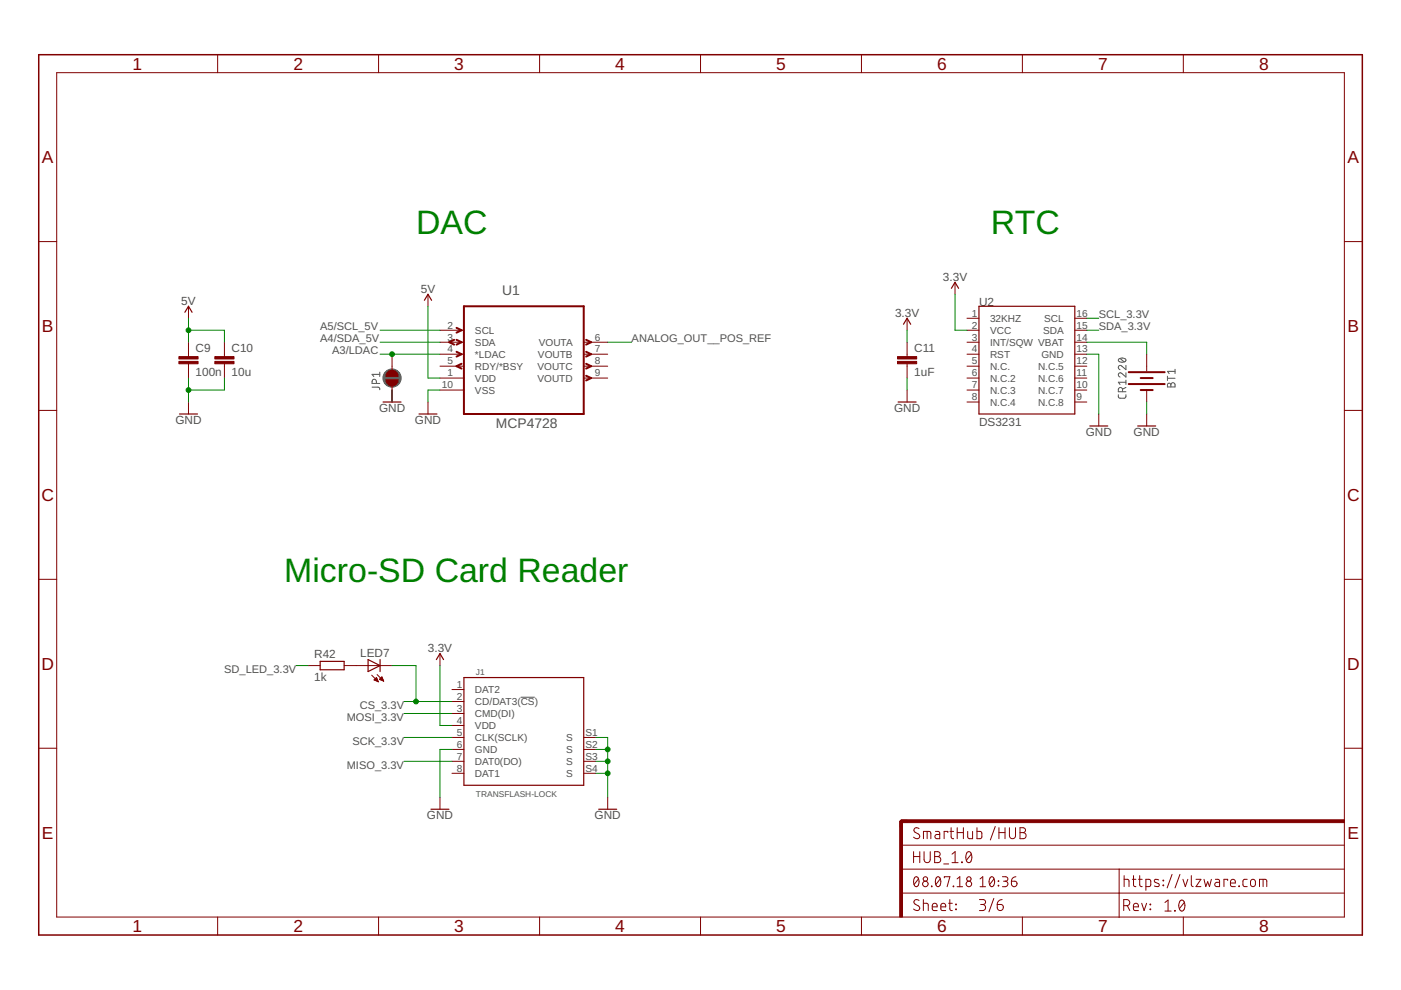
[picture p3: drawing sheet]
<svg xmlns="http://www.w3.org/2000/svg" width="297mm" height="210mm" viewBox="0 0 297 210" stroke-linecap="round" stroke-linejoin="round" font-family="sans-serif">
<g fill="none" stroke="#505050" stroke-width=".21">
<path d="M80.5 78.9v.9M80.5 79.4h-1.6l.3 .4M237.2 76.1a1 1 0 0 1 1.5 .3 .95 .95 0 0 1-1.6 0zM237.5 76l.9 .7M238.7 79v.9l-.9-.7a.45 .45 0 0 0-.7 .1 .45 .45 0 0 0 .4 .6M238.7 77.5v.9l-.9-.8a.44 .44 0 0 0-.7 .1 .44 .44 0 0 0 .4 .7M247.5 79.8v.9M249.1 78.3v.9M249.1 78.7h-1.6l.4 .5M78.9 82.1h1.4l.2 .5M79.8 81.3v-.4a.46 .46 0 0 0-.5-.5 .46 .46 0 0 0-.4 .5v.4h1.6M237.1 83.7v.5l.4 .2h1l.2-.2v-.5"/>
<path d="M238 83.1v-.5a.44 .44 0 0 0-.4-.5 .44 .44 0 0 0-.5 .5v.5h1.6M238.7 80.6v.9M238.7 82.1l-.7 .4M238.7 81h-1.6l.4 .5M247.5 80.2h1.6M247.6 81.3h.4l.2 .3a.44 .44 0 0 1 .5-.5 .44 .44 0 0 1 .4 .5v.4h-1.6zM248.2 81.6v.4M110.4 147.8h3"/>
</g>
<circle cx="83.1" cy="80.2" r="1.93" fill="#505050" stroke="#505050" stroke-width=".21"/>
<g fill="none" stroke="#800000" stroke-width=".21">
<path d="M12 15.4h273v179h-273zM46.1 11.6v3.8M80.3 11.6v3.8M114.4 11.6v3.8M148.5 11.6v3.8M182.6 11.6v3.8M216.8 11.6v3.8M250.9 11.6v3.8M8.2 51.2h3.8M202.5 59.9v2.5M285 51.2h3.8M40 64.9v2.6"/>
<path d="M40 72.6v3M40 77.1v3.1M47.6 72.6v3M47.6 77.1v3.1M83.1 75.1v3.4M90.7 62.4v2.5M93.3 70h5.1M93.3 72.6h5.1M93.3 75.1h5.1M93.3 77.6h5.1M123.8 72.6h5M123.8 75.1h5"/>
<path d="M123.8 77.6h5M192.3 67.5v2.5M192.3 72.6v3M192.3 77.1v3.1M205 70h2.6M205 72.6h2.6M205 75.1h2.6M205 77.6h2.6M205 67.5h2.6M227.9 70h2.5M227.9 72.6h2.5M227.9 75.1h2.5"/>
<path d="M227.9 77.6h2.5M227.9 67.5h2.5M243.1 75.1v3.6M8.2 87h3.8M40 85.2v2.6M83.1 81.8v3.4M90.7 85.2v2.6M93.3 80.2h5.1M93.3 82.7h5.1M123.8 80.2h5M192.3 82.7v2.5M205 80.2h2.6"/>
<path d="M205 82.7h2.6M205 85.2h2.6M227.9 80.2h2.5M227.9 82.7h2.5M227.9 85.2h2.5M233 87.8v2.5M243.1 82.7v2.5M243.1 87.8v2.5M285 87h3.8M8.2 122.8h3.8M93.3 138.6v2.5M285 122.8h3.8"/>
<path d="M8.2 158.6h3.8M65.4 141.1h2.5M73 141.1h10.1M78.8 143.2l1.4 1.3M79.3 144.2l.5-.5 .4 .8zM79.3 144.2h.8M79.4 144h.6M79.6 143.9h.3M79.6 144.3h.5M79.7 143.8h.2M79.8 143.7h.1M79.9 144.4h.2"/>
<path d="M79.9 143l1.4 1.4M80.2 144.5h.1M80.5 144l.8 .4M80.5 144h.7M80.6 143.9h.5M80.7 143.8h.4M80.8 144.2h.4M80.8 143.7h.2M80.9 143.6h.1M81 143.5l-.5 .5M81 143.5l.3 .9M81 144.3h.3"/>
<path d="M81.3 144.4h.1M95.8 146.2h2.6M95.8 148.7h2.6M95.8 151.3h2.6M95.8 156.4h2.6M95.8 158.9h2.6M95.8 153.8h2.6M123.8 156.4h2.5M123.8 158.9h2.5M285 158.6h3.8M93.3 169v2.6M95.8 161.4h2.6"/>
<path d="M95.8 164h2.6M123.8 161.4h2.5M123.8 164h2.5M128.8 169v2.6M191.1 179.2h93.9M194.9 175.7a.58 .58 0 0 0-.9-.1 .58 .58 0 0 0 0 .9l.7 .3a.58 .58 0 0 1 .1 .9 .58 .58 0 0 1-.9 0l-.2-.2M195.8 177.8v-1.5l1.5 .1 .1 1.4M196.6 176.3v1.5M198.3 176.3h.7l.2 .2v1.3h-.5a.44 .44 0 0 1-.5-.4 .44 .44 0 0 1 .5-.5h.5M201 176.5v-.2h-.8v1.5M201.4 176.3h.8M201.7 175.5v1.9l.2 .4h.3"/>
<path d="M202.9 175.5v2.3M202.9 176.5h1.4M204.3 175.5v2.3M205.2 176.3v1.1l.1 .3 .3 .1h.6v-1.5M207.1 175.5v2.3h.8l.3-.4-.1-.9-.2-.2h-.8M211 175.2l-1 2.9M211.8 176.5h1.3M211.8 175.5v2.3M213.1 175.5v2.3M214 175.5v1.7a.65 .65 0 0 0 .7 .6 .65 .65 0 0 0 .6-.6v-1.7M216.3 175.5h.6a.52 .52 0 0 1 .5 .5 .52 .52 0 0 1-.5 .5 .65 .65 0 0 1 .7 .7 .65 .65 0 0 1-.7 .6h-.6zM216.3 176.5h.6"/>
<path d="M46.1 194.4v3.8M80.3 194.4v3.8M114.4 194.4v3.8M148.5 194.4v3.8M182.6 194.4v3.8M191.1 189.4h93.9M191.1 184.3h93.9M193.7 180.6v2.3M193.7 181.6h1.3M194 186l.1-.1a.87 .87 0 0 1 .7 1.3 .59 .59 0 0 1-.5 .8 .59 .59 0 0 1-.6-.8l.1-.8zM194.7 186.4l-.9 1.1M194.9 190.9a.58 .58 0 0 0-.9-.1 .58 .58 0 0 0 0 .9l.7 .4a.58 .58 0 0 1 .1 .9 .58 .58 0 0 1-.9-.1l-.2-.2"/>
<path d="M195 180.6v2.3M195.8 191.5l.9 .1 .1 1.5M195.8 190.7v2.4M195.9 180.6v1.7a.66 .66 0 0 0 .7 .6 .66 .66 0 0 0 .6-.6v-1.7M197.5 187.9l.1 .1zM197.7 192.3h1a.54 .54 0 0 0-.4-.8 .54 .54 0 0 0-.6 .5l.1 1 .9 .1M198.2 180.6h.6a.52 .52 0 0 1 .5 .5 .52 .52 0 0 1-.5 .5 .65 .65 0 0 1 .7 .7 .65 .65 0 0 1-.7 .6h-.6zM198.2 181.6h.6M198.6 186l.1-.1a.87 .87 0 0 1 .8 1.3 .59 .59 0 0 1-.6 .8 .59 .59 0 0 1-.6-.8l.1-.8zM199.3 186.4l-.9 1.1M199.5 192.3h1a.54 .54 0 0 0-.4-.8 .54 .54 0 0 0-.6 .5l.1 1 .9 .1M200.1 183.2h1"/>
<path d="M200.2 186.1v-.2h1.2l-.6 2.1M201.1 191.5h.8M201.4 190.7v2.1l.5 .3M201.8 182.9h1.3M201.8 181.1l.7-.5v2.3M202.1 187.9l.1 .1zM202.6 191.7l.2 .1zM202.6 192.7l.2 .2zM202.9 188h1.2M202.9 186.4l.6-.5v2.1M203.9 182.8l.1 .1zM205 180.8a.54 .54 0 0 1 .6-.2 .54 .54 0 0 1 .4 .6 1.34 1.34 0 0 1-.6 1.7 1.42 1.42 0 0 1-.4-2.1z"/>
<path d="M205.9 181.1l-1 1.3M207.7 190.7h.7a.52 .52 0 0 1 .6 .6 .52 .52 0 0 1-.6 .5h-.5M207.8 188h1.2M207.8 186.4l.6-.5v2.1M208.3 191.8a.65 .65 0 0 1 .7 .6 .65 .65 0 0 1-.7 .7h-.6M210 186l.1-.1a.89 .89 0 0 1 .8 1.3l-.1 .3a.51 .51 0 0 1-.5 .5 .51 .51 0 0 1-.5-.5l-.1-.8zM210.7 190.5l-1 2.8M210.8 186.4l-1 1.1M211.4 191.8h.8a.65 .65 0 0 1 .5 .7 .65 .65 0 0 1-.6 .6 .65 .65 0 0 1-.7-.7zM211.6 187.7l.2 .1zM211.6 186.8l.2 .1zM212.5 190.7l-.8 .3-.3 .8"/>
<path d="M212.5 185.9h.7a.48 .48 0 0 1 .5 .5 .48 .48 0 0 1-.5 .4h-.4M213.1 186.8a.58 .58 0 0 1 .6 .6 .58 .58 0 0 1-.6 .6h-.6M214.4 186.8h.8a.59 .59 0 0 1 .4 .7 .59 .59 0 0 1-.6 .5 .59 .59 0 0 1-.6-.6zM215.4 185.9l-.7 .3-.3 .6M216.8 194.4v3.8M237.3 184.3v10.2M238.3 192h.6a.65 .65 0 0 0 .6-.6 .65 .65 0 0 0-.6-.7h-.6v2.4M238.3 186.4l1 .1 .1 1.5M238.3 185.7v2.3M239 192l.5 1.1M240.1 186.4h.7M240.3 192.3h1.1a.55 .55 0 0 0-.4-.8 .55 .55 0 0 0-.7 .5l.1 1 1 .1"/>
<path d="M240.3 185.7v2l.5 .3M241.4 186.4h.8M241.6 185.7v1.9l.2 .3 .4 .1M242.1 191.5l.5 1.6 .5-1.6M243 188h.7l.2-.3 .1-.9-.3-.3-.7-.1v2.4M243.8 192.7l.2 .2zM243.8 191.7l.2 .1zM245.7 186.6l-.8-.1-.2 .2 .1 .3 .9 .4v.5l-.3 .1-.6-.1M246.6 187.7l.1 .1zM246.6 186.6l.1 .2zM247 191.3l.6-.5v2.4M247 193.2h1.3"/>
<path d="M248.5 185.4l-1 2.9M249 193l.2 .2zM250.2 185.4l-1.1 2.9M250.2 191a.62 .62 0 0 1 .8 0 .62 .62 0 0 1 .2 .7 .99 .99 0 0 1-.8 1.4 1.62 1.62 0 0 1-.2-2.1zM250.8 186.4l.5 1.6 .5-1.6M250.9 194.4v3.8M251.1 191.3l-1 1.3M252.6 185.7v1.9l.1 .3 .3 .1M253.6 186.4h1l-1 1.6h1M255.3 186.4l.4 1.6 .4-1.1 .3 1.1 .4-1.6M257.7 186.4l.6 .1 .3 .2v1.3h-.6a.46 .46 0 0 1-.5-.5 .46 .46 0 0 1 .5-.4h.6M260.3 186.7v-.3h-.8v1.6"/>
<path d="M260.9 187.2h1a.55 .55 0 0 0-.3-.7 .55 .55 0 0 0-.7 .4l.1 1 .9 .1M262.7 187.9l.1 .1zM264.4 186.4l-.6 .1-.3 .3 .2 1.1 .7 .1M265.3 186.6l.4-.2a.92 .92 0 0 1 .2 1.5l-.3 .1-.4-.4zM267 188v-1.6l1.5 .1 .1 1.5M267.8 186.4v1.6"/>
<circle cx="196.2" cy="186.4" r=".47"/>
<circle cx="196.2" cy="187.4" r=".59"/>
<circle cx="205.4" cy="186.4" r=".47"/>
<circle cx="205.4" cy="187.4" r=".59"/>
</g>
<g fill="none" stroke="#800000" stroke-width=".42">
<path d="M96.3 72.1l-1.1 .5 1.1 .5M96.8 69.5l1.1 .5-1.1 .5M96.8 72.1l1.1 .5-1.1 .5M96.8 74.6l1.1 .5-1.1 .5M97.9 77.1l-1.1 .5 1.1 .5M98.4 64.9h25.4v22.9h-25.4zM124.3 79.7l1 .5-1 .5M124.3 77.1l1 .5-1 .5M124.3 74.6l1 .5-1 .5M124.3 72.1l1 .5-1 .5M239.3 78.9h7.6M239.3 81.4h7.6"/>
<path d="M241.9 80.2h2.5M241.9 82.7h2.5"/>
</g>
<g fill="#800000" stroke="#800000" stroke-width=".21">
<path d="M37.9 76.6h4.1v.5h-4.1z"/>
<path d="M37.9 75.6h4.1v.5h-4.1z"/>
<path d="M45.6 76.6h4v.5h-4z"/>
<path d="M45.6 75.6h4v.5h-4z"/>
<path d="M190.8 174.1h.5v20.3h-.5z"/>
<path d="M191.1 173.8h93.9v.6h-93.9z"/>
<path d="M190.3 76.6h4.1v.5h-4.1z"/>
<path d="M190.3 75.6h4.1v.5h-4.1z"/>
</g>
<g fill="none" stroke="#800000" stroke-width=".25">
<path d="M39.2 66.2l.8-1.3 .7 1.3M90 63.7l.7-1.3 .8 1.3M191.6 68.7l.7-1.2 .8 1.2M201.7 61.1l.8-1.2 .7 1.2M207.6 64.9h20.3v22.9h-20.3zM38.1 87.8h3.8M81.2 85.2h3.8M88.8 87.8h3.8M190.4 85.2h3.8M231.1 90.3h3.8M241.2 90.3h3.8M78 139.8l2.6 1.3-2.6 1.3z"/>
<path d="M80.6 139.8v2.6M92.5 139.8l.8-1.2 .7 1.2M67.9 140.2h5.1v1.8h-5.1zM98.4 143.7h25.4v22.8h-25.4zM91.4 171.6h3.8M126.9 171.6h3.8"/>
</g>
<g fill="#800000" stroke="#800000" stroke-width=".21">
<path d="M82.3 78.8a1.27 1.27 0 0 1 1.3-.2 1.27 1.27 0 0 1 .8 1.2h-2.5v-.5z" fill-rule="evenodd"/>
<path d="M81.9 80.5h2.5a1.27 1.27 0 0 1-1.3 1.3 1.27 1.27 0 0 1-1.2-1.3z" fill-rule="evenodd"/>
</g>
<path d="M192.3 174.1h-1.2v1.3" fill="none" stroke="#800000" stroke-width=".61"/>
<path d="M8.2 11.6h280.6v186.6h-280.6z" fill="none" stroke="#800000" stroke-width=".32"/>
<g fill="none" stroke="#008000" stroke-width=".21">
<path d="M40 67.5v5.1M40 70h7.6v2.6M80.6 72.6h12.7M80.6 75.1h12.7M80.6 70h12.7M90.7 64.9v15.3h2.6M128.8 72.6h5.1M192.3 70v2.6M202.5 62.4v7.6h2.5M230.4 72.6h12.7v2.5M230.4 75.1h2.6v12.7M230.4 70h2.6"/>
<path d="M230.4 67.5h2.6M40 80.2v5M47.6 80.2v2.5h-7.6M83.1 82.7v2.5M93.3 82.7h-2.6v2.5M192.3 80.2v2.5M243.1 85.2v2.6M62.8 141.1h2.6M83.1 141.1h5.1v7.6M85.7 156.4h10.1M85.7 151.3h10.1M85.7 148.7h10.1"/>
<path d="M93.3 141.1v12.7h2.5M95.8 158.9h-2.5v10.1M126.3 156.4h2.5v12.6M126.3 158.9h2.5M85.7 161.4h10.1M126.3 164h2.5M126.3 161.4h2.5"/>
</g>
<g fill="#008000" stroke="#008000" stroke-width=".21">
<circle cx="40" cy="82.7" r=".51"/>
<circle cx="128.8" cy="164" r=".51"/>
<circle cx="128.8" cy="161.4" r=".51"/>
<circle cx="128.8" cy="158.9" r=".51"/>
<circle cx="40" cy="70" r=".51"/>
<circle cx="83.1" cy="75.1" r=".51"/>
<circle cx="88.2" cy="148.7" r=".51"/>
</g>
<g font-size="7.2" fill="#008000">
<text x="88.2" y="49.7">DAC</text>
<text x="210.1" y="49.7">RTC</text>
<text x="60.3" y="123.3">Micro-SD Card Reader</text>
</g>
<g font-size="3.7" fill="#800000">
<text x="28.1" y="14.8">1</text>
<text x="62.2" y="14.8">2</text>
<text x="96.3" y="14.8">3</text>
<text x="130.4" y="14.8">4</text>
<text x="164.6" y="14.8">5</text>
<text x="198.7" y="14.8">6</text>
<text x="232.8" y="14.8">7</text>
<text x="266.9" y="14.8">8</text>
<text x="8.9" y="34.6">A</text>
<text x="285.7" y="34.6">A</text>
<text x="8.9" y="70.4">B</text>
<text x="285.7" y="70.4">B</text>
<text x="8.8" y="106.2">C</text>
<text x="285.6" y="106.2">C</text>
<text x="8.8" y="142">D</text>
<text x="285.6" y="142">D</text>
<text x="8.9" y="177.8">E</text>
<text x="285.7" y="177.8">E</text>
<text x="28.1" y="197.6">1</text>
<text x="62.2" y="197.6">2</text>
<text x="96.3" y="197.6">3</text>
<text x="130.4" y="197.6">4</text>
<text x="164.6" y="197.6">5</text>
<text x="198.7" y="197.6">6</text>
<text x="232.8" y="197.6">7</text>
<text x="266.9" y="197.6">8</text>
</g>
<g font-size="2.9" fill="#505050">
<text x="106.4" y="62.6">U1</text>
<text x="105.1" y="90.8">MCP4728</text>
</g>
<g font-size="2.5" fill="#505050">
<text x="199.9" y="59.6">3.3V</text>
<text x="38.4" y="64.7">5V</text>
<text x="89.2" y="62.1">5V</text>
<text x="207.6" y="64.9">U2</text>
<text x="189.8" y="67.2">3.3V</text>
<text x="41.5" y="74.7">C9</text>
<text x="49.1" y="74.7">C10</text>
<text x="193.9" y="74.7">C11</text>
<text x="41.5" y="79.8">100n</text>
<text x="49.1" y="79.8">10u</text>
<text x="193.9" y="79.8">1uF</text>
<text x="37.2" y="89.8">GND</text>
<text x="80.4" y="87.3">GND</text>
<text x="88" y="89.8">GND</text>
<text x="189.6" y="87.3">GND</text>
<text x="207.6" y="90.3">DS3231</text>
<text x="230.2" y="92.4">GND</text>
<text x="240.3" y="92.4">GND</text>
<text x="66.6" y="139.6">R42</text>
<text x="76.4" y="139.3">LED7</text>
<text x="90.7" y="138.3">3.3V</text>
<text x="66.6" y="144.4">1k</text>
<text x="90.5" y="173.6">GND</text>
<text x="126.1" y="173.6">GND</text>
</g>
<g font-size="2.3" fill="#505050">
<text x="67.9" y="70">A5/SCL_5V</text>
<text x="233" y="67.5">SCL_3.3V</text>
<text x="233" y="70">SDA_3.3V</text>
<text x="67.9" y="72.6">A4/SDA_5V</text>
<text x="70.4" y="75.1">A3/LDAC</text>
<text x="133.9" y="72.6">ANALOG_OUT__POS_REF</text>
<text x="47.5" y="142.8">SD_LED_3.3V</text>
<text x="73.5" y="152.9">MOSI_3.3V</text>
<text x="76.3" y="150.4">CS_3.3V</text>
<text x="74.7" y="158">SCK_3.3V</text>
<text x="73.5" y="163.1">MISO_3.3V</text>
</g>
<g font-size="2.1" fill="#505050">
<text x="94.8" y="69.7">2</text>
<text x="100.7" y="70.8">SCL</text>
<text x="206" y="67.1">1</text>
<text x="206" y="69.7">2</text>
<text x="209.9" y="68.2">32KHZ</text>
<text x="209.9" y="70.8">VCC</text>
<text x="221.1" y="70.8">SDA</text>
<text x="221.4" y="68.2">SCL</text>
<text x="228.2" y="69.7">15</text>
<text x="228.2" y="67.1">16</text>
<text x="94.8" y="72.2">3</text>
<text x="94.8" y="74.7">4</text>
<text x="94.8" y="77.3">5</text>
<text x="100.7" y="73.3">SDA</text>
<text x="100.7" y="75.9">*LDAC</text>
<text x="114.1" y="75.9">VOUTB</text>
<text x="114.2" y="73.3">VOUTA</text>
<text x="126.1" y="77.3">8</text>
<text x="126.1" y="74.7">7</text>
<text x="126.1" y="72.2">6</text>
<text x="206" y="72.2">3</text>
<text x="206" y="77.3">5</text>
<text x="206" y="74.7">4</text>
<text x="209.9" y="73.3">INT/SQW VBAT</text>
<text x="209.9" y="75.9">RST</text>
<text x="220.8" y="75.9">GND</text>
<text x="228.2" y="72.2">14</text>
<text x="228.2" y="77.3">12</text>
<text x="228.2" y="74.7">13</text>
<text x="93.7" y="82.4">10</text>
<text x="94.8" y="79.8">1</text>
<text x="100.7" y="78.4">RDY/*BSY</text>
<text x="100.7" y="80.9">VDD</text>
<text x="100.7" y="83.5">VSS</text>
<text x="114" y="80.9">VOUTD</text>
<text x="114" y="78.4">VOUTC</text>
<text x="126.1" y="79.8">9</text>
<text x="206" y="79.8">6</text>
<text x="206" y="82.4">7</text>
<text x="209.9" y="78.4">N.C.</text>
<text x="209.9" y="80.9">N.C.2</text>
<text x="209.9" y="83.5">N.C.3</text>
<text x="220.1" y="78.4">N.C.5</text>
<text x="220.1" y="80.9">N.C.6</text>
<text x="220.1" y="83.5">N.C.7</text>
<text x="228.2" y="79.8">11</text>
<text x="228.2" y="82.4">10</text>
<text x="206" y="84.9">8</text>
<text x="209.9" y="86">N.C.4</text>
<text x="220.1" y="86">N.C.8</text>
<text x="228.2" y="84.9">9</text>
<text x="96.8" y="145.8">1</text>
<text x="96.8" y="148.4">2</text>
<text x="100.7" y="147">DAT2</text>
<text x="100.7" y="149.5">CD/DAT3(CS)</text>
<text x="96.8" y="150.9">3</text>
<text x="96.8" y="156">5</text>
<text x="96.8" y="153.5">4</text>
<text x="100.7" y="152">CMD(DI)</text>
<text x="100.7" y="154.6">VDD</text>
<text x="124.1" y="156">S1</text>
<text x="96.8" y="161.1">7</text>
<text x="96.8" y="158.5">6</text>
<text x="100.7" y="157.1">CLK(SCLK)</text>
<text x="100.7" y="159.6">GND</text>
<text x="120" y="157.1">S</text>
<text x="120" y="159.6">S</text>
<text x="124.1" y="158.5">S2</text>
<text x="124.1" y="161.1">S3</text>
<text x="96.8" y="163.6">8</text>
<text x="100.7" y="162.2">DAT0(DO)</text>
<text x="100.7" y="164.7">DAT1</text>
<text x="120" y="162.2">S</text>
<text x="120" y="164.7">S</text>
<text x="124.1" y="163.6">S4</text>
</g>
<g font-size="1.8" fill="#505050">
<text x="100.9" y="143.1">J1</text>
<text x="100.9" y="169">TRANSFLASH-LOCK</text>
</g>
</svg>
